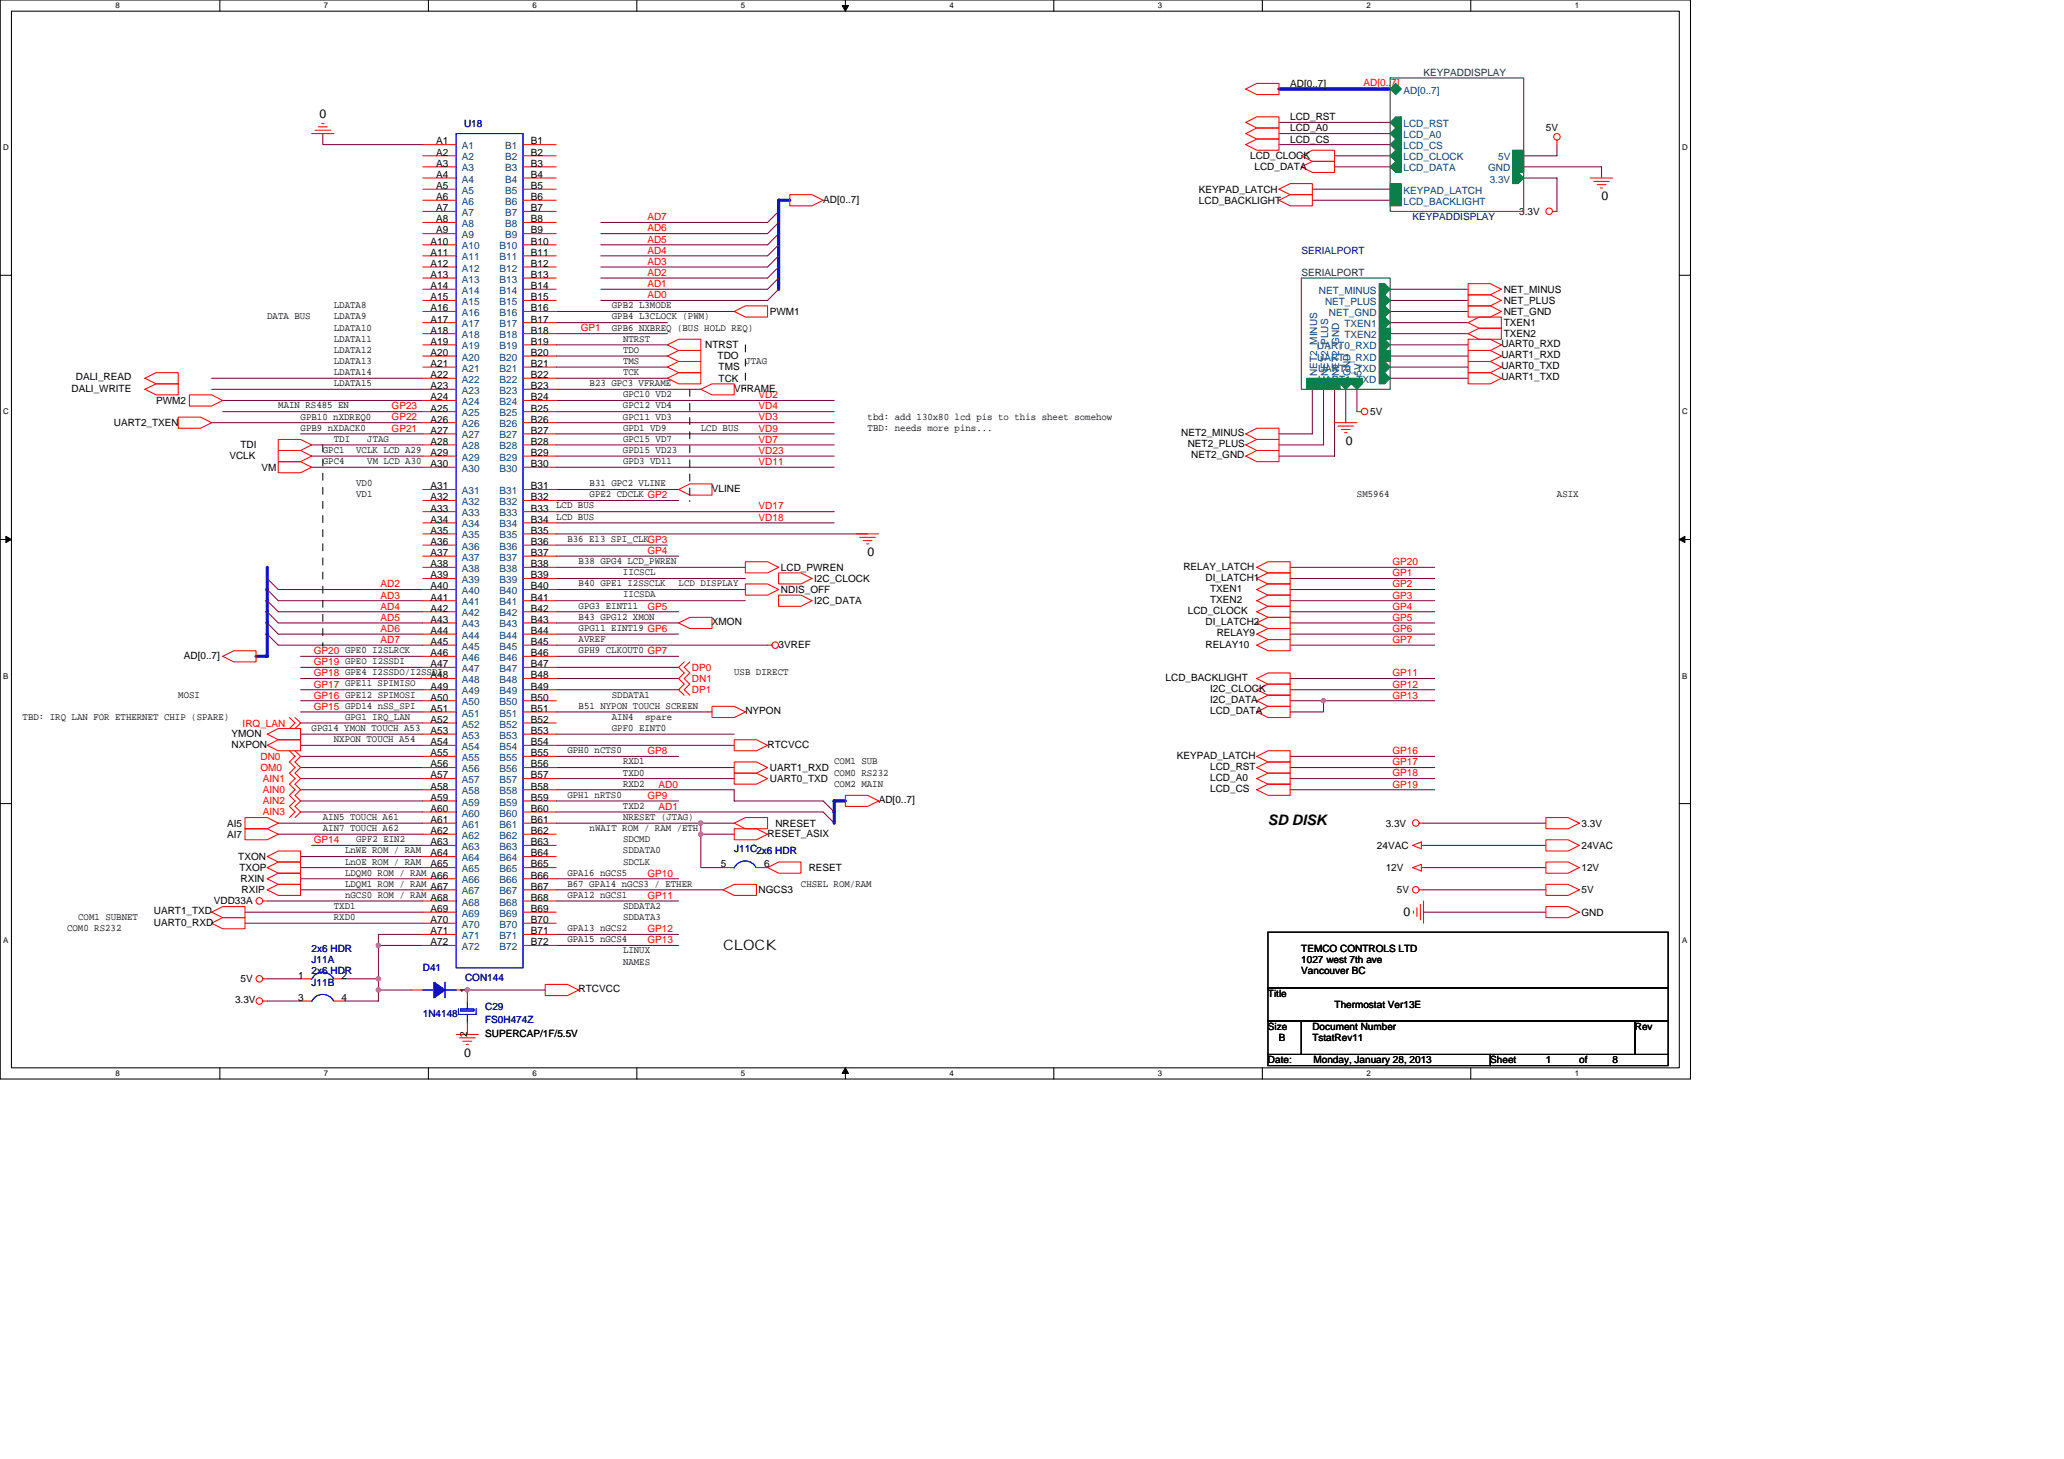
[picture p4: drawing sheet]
<svg xmlns="http://www.w3.org/2000/svg" width="297mm" height="210mm" viewBox="0 0 297 210" stroke-linecap="round" stroke-linejoin="round" font-family="sans-serif">
<path d="M0 0h243.3v155.2h-243.3zM1.6 1.6h240.1v152h-240.1z" fill="none" stroke="#000" stroke-width=".15"/>
<g fill="#fff">
<path d="M16.6 .2h.6v1.2h-.6z"/>
<path d="M16.6 153.8h.6v1.3h-.6z"/>
</g>
<path d="M31.6 0v1.6M31.6 153.6v1.6" fill="none" stroke="#000" stroke-width=".15"/>
<g fill="#fff">
<path d="M46.6 .2h.6v1.2h-.6z"/>
<path d="M46.6 153.8h.6v1.3h-.6z"/>
</g>
<path d="M61.7 0v1.6M61.7 153.6v1.6" fill="none" stroke="#000" stroke-width=".15"/>
<g fill="#fff">
<path d="M76.6 .2h.7v1.2h-.7z"/>
<path d="M76.6 153.8h.7v1.3h-.7z"/>
</g>
<path d="M91.6 0v1.6M91.6 153.6v1.6" fill="none" stroke="#000" stroke-width=".15"/>
<g fill="#fff">
<path d="M106.6 .2h.6v1.2h-.6z"/>
<path d="M106.6 153.8h.6v1.3h-.6z"/>
</g>
<path d="M121.7 0v1.6M121.7 153.6v1.6" fill="none" stroke="#000" stroke-width=".15"/>
<path d="M121.2 .8h.9l-.4 .8zM121.7 153.6l.4 .8h-.9z" fill="#000" stroke="#000" stroke-width=".14"/>
<g fill="#fff">
<path d="M136.6 .2h.7v1.2h-.7z"/>
<path d="M136.6 153.8h.7v1.3h-.7z"/>
</g>
<path d="M151.7 0v1.6M151.7 153.6v1.6" fill="none" stroke="#000" stroke-width=".15"/>
<g fill="#fff">
<path d="M166.6 .2h.7v1.2h-.7z"/>
<path d="M166.6 153.8h.7v1.3h-.7z"/>
</g>
<path d="M181.7 0v1.6M181.7 153.6v1.6" fill="none" stroke="#000" stroke-width=".15"/>
<g fill="#fff">
<path d="M196.7 .2h.6v1.2h-.6z"/>
<path d="M196.7 153.8h.6v1.3h-.6z"/>
</g>
<path d="M211.7 0v1.6M211.7 153.6v1.6" fill="none" stroke="#000" stroke-width=".15"/>
<g fill="#fff">
<path d="M226.6 .2h.7v1.2h-.7z"/>
<path d="M226.6 153.8h.7v1.3h-.7z"/>
<path d="M.4 20.6h.8v1.3h-.8z"/>
<path d="M242.1 20.6h.8v1.3h-.8z"/>
<path d="M.4 58.6h.8v1.3h-.8z"/>
<path d="M242.1 58.6h.8v1.3h-.8z"/>
</g>
<path d="M0 39.6h1.6M241.7 39.6h1.6" fill="none" stroke="#000" stroke-width=".15"/>
<g fill="#fff">
<path d="M.4 96.6h.8v1.3h-.8z"/>
<path d="M242.1 96.6h.7v1.3h-.7z"/>
</g>
<path d="M0 77.6h1.6M241.7 77.6h1.6" fill="none" stroke="#000" stroke-width=".15"/>
<path d="M.8 77.2l.8 .4-.8 .5zM241.7 77.6l.8-.4v.9z" fill="#000" stroke="#000" stroke-width=".14"/>
<g fill="#fff">
<path d="M.4 134.6h.8v1.3h-.8z"/>
<path d="M242.1 134.6h.7v1.3h-.7z"/>
</g>
<path d="M0 115.6h1.6M241.7 115.6h1.6M182.5 134.1h57.6v8h-57.6zM182.5 142.1h57.6v4.8h-57.6zM182.5 146.9h4.8v4.8h-4.8zM182.5 151.7h32v1.6h-32zM187.3 146.9h48v4.8h-48zM214.5 151.7h25.6v1.6h-25.6zM235.3 146.9h4.8v4.8h-4.8z" fill="none" stroke="#000" stroke-width=".15"/>
<g fill="none" stroke="#800040" stroke-width=".15">
<path d="M46.5 19.2v1.6h14.4M184.1 19.2h16M184.1 17.6h16M112.1 30.4l-1.6 1.6h-24M112.1 32l-1.6 1.6h-24M112.1 33.6l-1.6 1.6h-24M112.1 35.2l-1.6 1.6h-24M112.1 36.8l-1.6 1.6h-24M112.1 38.4l-1.6 1.6h-24M184.1 20.8h16M188.9 27.2h11.2M188.9 28.8h11.2"/>
<path d="M192.1 22.4h8M192.1 24h8M219.3 24h11.2v1.6M219.3 25.6h4.8v4.8M224.1 20.8v1.6h-4.8M30.5 54.4h30.4M30.5 56h30.4M32 57.6h28.9M32 59.2h28.9M80 46.4h16.1M80 52.8h16.1M80 44.8h25.7"/>
<path d="M80 49.6h16.1M80 48h16.1M80 51.2h16.1M80 57.6h40.1M80 59.2h40.1M80 54.4h16.1M80 56h20.9M112.1 41.6l-1.6 1.6h-24M112.1 40l-1.6 1.6h-24M188.9 56v6.4h-4.8M190.5 56v8h-6.4M192.1 56v9.6h-8"/>
<path d="M193.7 56v4.8M195.3 56v3.2M200.1 46.4h11.2M200.1 52.8h11.2M200.1 44.8h11.2M200.1 43.2h11.2M200.1 41.6h11.2M200.1 49.6h11.2M200.1 48h11.2M200.1 51.2h11.2M200.1 54.4h11.2M30.5 60.8h30.4"/>
<path d="M43.3 62.4h17.6M44.8 64h16.1M44.8 65.6h16.1M44.8 67.2h16.1M80 62.4h40.1M80 64h40.1M80 65.6h40.1M80 70.4h17.7M80 72h17.7M80 60.8h40.1M80 76.8h44.9M80 73.6h40.1"/>
<path d="M80 75.2h40.1M80 67.2h40.1M80 78.4h16.1M38.5 83.2l1.5 1.6h20.9M38.5 86.4l1.5 1.6h20.9M38.5 88l1.5 1.6h20.9M38.5 89.6l1.5 1.6h20.9M38.5 91.2l1.5 1.6h20.9M38.5 84.8l1.5 1.6h20.9M43.3 94.4h17.6M43.3 96h17.6M43.3 97.6h17.6"/>
<path d="M43.3 99.2h17.6M80 94.4h17.7M80 96h17.7M80 97.6h17.7M80 99.2h17.7M80 81.6h27.3M80 80h17.7M80 83.2h27.3M80 84.8h27.3M80 88h17.7M80 89.6h17.7M80 91.2h17.7"/>
<path d="M80 92.8h30.5M80 86.4h27.3M185.7 97.6h20.8M185.7 99.2h20.8M185.7 81.6h20.8M185.7 83.2h20.8M185.7 84.8h20.8M185.7 88h20.8M185.7 89.6h20.8M185.7 91.2h20.8M185.7 92.8h20.8M185.7 86.4h20.8"/>
<path d="M40 118.4h20.9M43.3 115.2h17.6M43.3 100.8h17.6M43.3 102.4h17.6M43.3 104h17.6M43.3 105.6h17.6M43.3 107.2h17.6M43.3 108.8h17.6M43.3 110.4h17.6M43.3 112h17.6M43.3 113.6h17.6M43.3 116.8h17.6"/>
<path d="M80 115.2h17.7M80 113.6h25.7v1.6h12.8l1.6 1.6M80 102.4h22.5M80 105.6h25.7M80 107.2h25.7M80 108.8h17.7M80 110.4h25.7M80 112h25.7M80 116.8h38.5l1.6 1.6M80 118.4h25.7M100.9 118.4v1.6M185.7 100.8h4.8v1.6h-4.8"/>
<path d="M185.7 108.8h20.8M185.7 110.4h20.8M185.7 112h20.8M185.7 113.6h20.8M190.5 100.8h16M204.9 118.4h17.6M35.3 131.2h25.6M35.3 132.8h25.6M38.5 129.6h22.4M40 120h20.9M43.3 128h17.6M43.3 124.8h17.6"/>
<path d="M43.3 126.4h17.6M43.3 123.2h17.6M44.8 121.6h16.1M54.5 136h6.4M60.9 134.4h-6.4v9.6h-4.8M80 128h24.1M80 126.4h17.7M80 129.6h17.7M80 134.4h17.7M80 136h17.7M100.9 120v4.8h3.2M100.9 120h4.8"/>
<path d="M204.9 121.6h17.6M204.9 128h17.6M204.9 124.8h17.6M204.9 131.2h17.6M38.5 140.8h4.8M38.5 144h4.8M49.7 140.8h4.8M54.5 142.4h4.8M67.3 142.4h11.2"/>
</g>
<path d="M184.1 12.8h16M113.7 28.8h-1.6v12.8M38.5 81.6v12.8h-1.7M121.7 115.2h-1.6v3.2" fill="none" stroke="#00f" stroke-width=".47"/>
<g fill="#f0f" stroke="#f0f" stroke-width=".15">
<circle cx="54.4" cy="142.4" r=".31"/>
<circle cx="54.4" cy="140.8" r=".31"/>
<circle cx="100.8" cy="120" r=".32"/>
<circle cx="100.8" cy="118.4" r=".31"/>
<circle cx="190.5" cy="100.8" r=".31"/>
<circle cx="54.4" cy="136" r=".32"/>
<circle cx="67.2" cy="142.4" r=".31"/>
</g>
<g fill="none" stroke="#f00" stroke-width=".15">
<path d="M44.8 19.2h3.2M45.3 18.7h2.3M45.8 18.2h1.3M46.3 17.8h.3M179.3 12.8l1.6-.8h3.2v1.6h-3.2zM179.3 17.6l1.6-.8h3.2v1.6h-3.2zM179.3 19.2l1.6-.8h3.2v1.6h-3.2zM60.9 25.6h4.8M60.9 30.4h4.8M60.9 20.8h4.8M60.9 22.4h4.8M60.9 24h4.8"/>
<path d="M60.9 27.2h4.8M60.9 28.8h4.8M60.9 32h4.8M60.9 33.6h4.8M60.9 35.2h4.8M60.9 36.8h4.8M60.9 38.4h4.8M75.3 25.6h4.7M75.3 30.4h4.7M75.3 20.8h4.7M75.3 22.4h4.7M75.3 24h4.7"/>
<path d="M75.3 27.2h4.7M75.3 28.8h4.7M75.3 32h4.7M75.3 33.6h4.7M75.3 35.2h4.7M75.3 36.8h4.7M75.3 38.4h4.7M113.7 28h3.2l1.6 .8-1.6 .8h-3.2zM179.3 20.8l1.6-.8h3.2v1.6h-3.2zM184.1 27.2l1.6-.8h3.2v1.6h-3.2zM184.1 28.8l1.6-.8h3.2v1.6h-3.2zM187.3 22.4l1.6-.8h3.2v1.6h-3.2z"/>
<path d="M187.3 24l1.6-.8h3.2v1.6h-3.2zM223.4 30.4h.7M224.1 20.2v.6M228.9 25.6h3.2M229.4 26.1h2.2M229.8 26.6h1.3M230.3 27.1h.3M20.8 54.4l1.7-.8h3.2v1.6h-3.2zM20.8 56l1.7-.8h3.2v1.6h-3.2zM27.3 56.8h3.2l1.5 .8-1.5 .8h-3.2zM60.9 59.2h4.8M60.9 40h4.8"/>
<path d="M60.9 41.6h4.8M60.9 43.2h4.8M60.9 44.8h4.8M60.9 46.4h4.8M60.9 48h4.8M60.9 49.6h4.8M60.9 51.2h4.8M60.9 52.8h4.8M60.9 54.4h4.8M60.9 56h4.8M60.9 57.6h4.8M75.3 59.2h4.7"/>
<path d="M75.3 40h4.7M75.3 41.6h4.7M75.3 43.2h4.7M75.3 44.8h4.7M75.3 46.4h4.7M75.3 48h4.7M75.3 49.6h4.7M75.3 51.2h4.7M75.3 52.8h4.7M75.3 54.4h4.7M75.3 56h4.7M75.3 57.6h4.7"/>
<path d="M96.1 54.4l1.6-.8h3.2v1.6h-3.2zM96.1 52.8l1.6-.8h3.2v1.6h-3.2zM96.1 51.2l1.6-.8h3.2v1.6h-3.2zM96.1 49.6l1.6-.8h3.2v1.6h-3.2zM100.9 56l1.6-.8h3.2v1.6h-3.2zM105.7 44.8l1.6-.8h3.2v1.6h-3.2zM195.3 59.2h.6M211.3 46.4l1.6-.8h3.2v1.6h-3.2zM211.3 40.8h3.2l1.6 .8-1.6 .8h-3.2zM211.3 44h3.2l1.6 .8-1.6 .8h-3.2zM211.3 42.4h3.2l1.6 .8-1.6 .8h-3.2zM211.3 48l1.6-.8h3.2v1.6h-3.2z"/>
<path d="M211.3 53.6h3.2l1.6 .8-1.6 .8h-3.2zM211.3 50.4h3.2l1.6 .8-1.6 .8h-3.2zM211.3 52h3.2l1.6 .8-1.6 .8h-3.2zM211.3 48.8h3.2l1.6 .8-1.6 .8h-3.2zM25.7 60h3.1l1.7 .8-1.7 .8h-3.1zM40 64.8h3.3l1.5 .8-1.5 .8h-3.3zM40 63.2h3.3l1.5 .8-1.5 .8h-3.3zM40 66.4h3.3l1.5 .8-1.5 .8h-3.3zM60.9 60.8h4.8M60.9 76.8h4.8M60.9 62.4h4.8M60.9 64h4.8"/>
<path d="M60.9 65.6h4.8M60.9 67.2h4.8M60.9 70.4h4.8M60.9 72h4.8M60.9 73.6h4.8M60.9 75.2h4.8M60.9 78.4h4.8M75.3 60.8h4.7M75.3 76.8h4.7M75.3 62.4h4.7M75.3 64h4.7M75.3 65.6h4.7"/>
<path d="M75.3 67.2h4.7M75.3 70.4h4.7M75.3 72h4.7M75.3 73.6h4.7M75.3 75.2h4.7M75.3 78.4h4.7M97.7 70.4l1.6-.8h3.2v1.6h-3.2zM123.3 76.8h3.2M123.7 77.3h2.3M124.2 77.8h1.3M124.7 78.3h.3M179.3 62.4l1.6-.8h3.2v1.6h-3.2z"/>
<path d="M179.3 65.6l1.6-.8h3.2v1.6h-3.2zM179.3 64l1.6-.8h3.2v1.6h-3.2zM192.1 60.8h3.2M192.5 61.3h2.3M193 61.8h1.3M193.5 62.3h.3M32 94.4l1.7-.8h3.1v1.6h-3.1zM60.9 92.8h4.8M60.9 80h4.8M60.9 81.6h4.8M60.9 83.2h4.8M60.9 84.8h4.8"/>
<path d="M60.9 86.4h4.8M60.9 88h4.8M60.9 89.6h4.8M60.9 91.2h4.8M60.9 94.4h4.8M60.9 96h4.8M60.9 97.6h4.8M60.9 99.2h4.8M75.3 92.8h4.7M75.3 80h4.7M75.3 81.6h4.7M75.3 83.2h4.7"/>
<path d="M75.3 84.8h4.7M75.3 86.4h4.7M75.3 88h4.7M75.3 89.6h4.7M75.3 91.2h4.7M75.3 94.4h4.7M75.3 96h4.7M75.3 97.6h4.7M75.3 99.2h4.7M97.7 89.6l1.6-.8h3.2v1.6h-3.2zM98.5 95.2l-.8 .8 .8 .8-.8 .8 .8 .8-.8 .8 .8 .8M99.3 95.2l-.8 .8 .8 .8-.8 .8 .8 .8-.8 .8 .8 .8"/>
<path d="M107.3 80.8h3.2l1.6 .8-1.6 .8h-3.2zM107.3 84h3.2l1.6 .8-1.6 .8h-3.2zM110.5 92.8h.6M112.1 82.4h3.2l1.6 .8-1.6 .8h-3.2zM112.1 85.6h3.2l1.6 .8-1.6 .8h-3.2zM180.9 81.6l1.6-.8h3.2v1.6h-3.2zM180.9 89.6l1.6-.8h3.2v1.6h-3.2zM180.9 83.2l1.6-.8h3.2v1.6h-3.2zM180.9 84.8l1.6-.8h3.2v1.6h-3.2zM180.9 92.8l1.6-.8h3.2v1.6h-3.2zM180.9 86.4l1.6-.8h3.2v1.6h-3.2zM180.9 91.2l1.6-.8h3.2v1.6h-3.2z"/>
<path d="M180.9 88l1.6-.8h3.2v1.6h-3.2zM180.9 97.6l1.6-.8h3.2v1.6h-3.2zM180.9 99.2l1.6-.8h3.2v1.6h-3.2zM35.3 119.2h3.2l1.5 .8-1.5 .8h-3.2zM35.3 117.6h3.2l1.5 .8-1.5 .8h-3.2zM38.5 107.2l1.5-.8h3.3v1.6h-3.3zM38.5 105.6l1.5-.8h3.3v1.6h-3.3zM41.7 108l.8 .8-.8 .8 .8 .8-.8 .8 .8 .8-.8 .8 .8 .8-.8 .8 .8 .8-.8 .8 .8 .8-.8 .8M41.7 103.2l.8 .8-.8 .8M42.5 108l.8 .8-.8 .8 .8 .8-.8 .8 .8 .8-.8 .8 .8 .8-.8 .8 .8 .8-.8 .8 .8 .8-.8 .8M42.5 103.2l.8 .8-.8 .8M60.9 118.4h4.8"/>
<path d="M60.9 100.8h4.8M60.9 102.4h4.8M60.9 104h4.8M60.9 105.6h4.8M60.9 107.2h4.8M60.9 108.8h4.8M60.9 110.4h4.8M60.9 112h4.8M60.9 113.6h4.8M60.9 115.2h4.8M60.9 116.8h4.8M75.3 118.4h4.7"/>
<path d="M75.3 100.8h4.7M75.3 102.4h4.7M75.3 104h4.7M75.3 105.6h4.7M75.3 107.2h4.7M75.3 108.8h4.7M75.3 110.4h4.7M75.3 112h4.7M75.3 113.6h4.7M75.3 115.2h4.7M75.3 116.8h4.7M102.5 101.6h3.2l1.6 .8-1.6 .8h-3.2z"/>
<path d="M105.7 111.2h3.2l1.6 .8-1.6 .8h-3.2zM105.7 118.4l1.6-.8h3.2v1.6h-3.2zM105.7 106.4h3.2l1.6 .8-1.6 .8h-3.2zM105.7 119.2h3.2l1.6 .8-1.6 .8h-3.2zM105.7 109.6h3.2l1.6 .8-1.6 .8h-3.2zM121.7 114.4h3.2l1.6 .8-1.6 .8h-3.2zM180.9 100.8l1.6-.8h3.2v1.6h-3.2zM180.9 108.8l1.6-.8h3.2v1.6h-3.2zM180.9 110.4l1.6-.8h3.2v1.6h-3.2zM180.9 113.6l1.6-.8h3.2v1.6h-3.2zM180.9 112l1.6-.8h3.2v1.6h-3.2zM180.9 102.4l1.6-.8h3.2v1.6h-3.2z"/>
<path d="M204.2 118.4h.7M222.5 117.6h3.2l1.6 .8-1.6 .8h-3.2zM30.5 132.8l1.5-.8h3.3v1.6h-3.3zM30.5 131.2l1.5-.8h3.3v1.6h-3.3zM37.8 129.6h.7M38.5 128l1.5-.8h3.3v1.6h-3.3zM38.5 124.8l1.5-.8h3.3v1.6h-3.3zM38.5 126.4l1.5-.8h3.3v1.6h-3.3zM38.5 123.2l1.5-.8h3.3v1.6h-3.3zM60.9 121.6h4.8M60.9 128h4.8M60.9 124.8h4.8"/>
<path d="M60.9 129.6h4.8M60.9 120h4.8M60.9 123.2h4.8M60.9 126.4h4.8M60.9 131.2h4.8M60.9 132.8h4.8M60.9 134.4h4.8M60.9 136h4.8M75.3 121.6h4.7M75.3 128h4.7M75.3 124.8h4.7M75.3 129.6h4.7"/>
<path d="M75.3 120h4.7M75.3 123.2h4.7M75.3 126.4h4.7M75.3 131.2h4.7M75.3 132.8h4.7M75.3 134.4h4.7M75.3 136h4.7M104.1 128l1.6-.8h3.2v1.6h-3.2zM104.1 124.8h1.6M108.9 124.8h1.6M110.5 124.8l1.6-.8h3.2v1.6h-3.2zM203.3 121.6l1.3-.5v1z"/>
<path d="M203.3 124.8l1.3-.4v.9zM203.4 131.1v.3M203.9 130.6v1.3M204.2 128h.7M204.4 130.1v2.3M204.6 121.6h.3M204.6 124.8h.3M204.9 129.6v3.2M222.5 130.4h3.2l1.6 .8-1.6 .8h-3.2zM222.5 120.8h3.2l1.6 .8-1.6 .8h-3.2zM222.5 127.2h3.2l1.6 .8-1.6 .8h-3.2zM222.5 124h3.2l1.6 .8-1.6 .8h-3.2z"/>
<path d="M37.8 144h.7M37.8 140.8h.7M43.3 144h1.5M43.3 140.8h1.5M48 144h1.7M48 140.8h1.7M59.3 142.4h1.6M65.7 148.8h3.2M65.7 142.4h1.6v1.6M66.1 149.3h2.3M66.6 149.8h1.3M67.1 150.3h.3"/>
<path d="M67.3 147.2v1.6M78.5 141.6h3.2l1.6 .8-1.6 .8h-3.2z"/>
<circle cx="224.1" cy="19.7" r=".47"/>
<circle cx="222.9" cy="30.4" r=".47"/>
<circle cx="196.4" cy="59.2" r=".47"/>
<circle cx="111.6" cy="92.8" r=".47"/>
<circle cx="203.7" cy="118.4" r=".47"/>
<circle cx="37.3" cy="129.6" r=".48"/>
<circle cx="203.7" cy="128" r=".47"/>
<circle cx="37.3" cy="140.8" r=".47"/>
<circle cx="37.3" cy="144" r=".47"/>
</g>
<path d="M99.3 56v16M107.3 49.6v6.4M107.3 56h.1M46.5 64v28.8M99.3 72h.1M46.5 92.8h.1" fill="none" stroke="#000" stroke-width=".14" stroke-dasharray="1 1 1 1 1 1 1 1"/>
<path d="M65.7 19.2h9.6v120h-9.6zM108.8 124.8a1.77 1.77 0 0 0-1.6-.9 1.77 1.77 0 0 0-1.6 1M48 140.8a1.75 1.75 0 0 0-1.6-.9 1.75 1.75 0 0 0-1.6 1M48 144a1.75 1.75 0 0 0-1.6-.9 1.75 1.75 0 0 0-1.6 1M60.9 142.4h1.6M64 141.3v2.3M64 142.4h1.7M66 145.1v.8h2.5v-.8M66.3 145.1h1.9v.4h-1.9zM67.3 144v1.1M67.3 145.9v1.3" fill="none" stroke="#00f" stroke-width=".15"/>
<g fill="#00f" stroke="#00f" stroke-width=".15">
<path d="M62.5 141.3l1.5 1.1-1.5 1.2z" fill-rule="evenodd"/>
<path d="M62.5 141.3l1.5 1.1-1.5 1.2z" fill-rule="evenodd"/>
</g>
<g fill="#008040" stroke="#008040" stroke-width=".15">
<path d="M200.1 20.8l.8-.8h.8v1.6h-.8z" fill-rule="evenodd"/>
<path d="M217.7 21.6h1.6v1.6h-1.6z" fill-rule="evenodd"/>
<path d="M217.7 23.2h1.6v1.6h-1.6z" fill-rule="evenodd"/>
<path d="M200.1 19.2l.8-.8h.8v1.6h-.8z" fill-rule="evenodd"/>
<path d="M200.1 17.6l.8-.8h.8v1.6h-.8z" fill-rule="evenodd"/>
<path d="M200.1 26.4h1.6v1.6h-1.6z" fill-rule="evenodd"/>
<path d="M200.1 12.8l.8-.8 .8 .8-.8 .8z" fill-rule="evenodd"/>
<path d="M200.1 22.4l.8-.8h.8v1.6h-.8z" fill-rule="evenodd"/>
<path d="M200.1 24l.8-.8h.8v1.6h-.8z" fill-rule="evenodd"/>
<path d="M200.1 28h1.6v1.6h-1.6z" fill-rule="evenodd"/>
<path d="M217.7 24.8h.8l.8 .8-.8 .8h-.8z" fill-rule="evenodd"/>
<path d="M192.9 54.4h1.6v.8l-.8 .8-.8-.8z" fill-rule="evenodd"/>
<path d="M194.5 54.4h1.6v.8l-.8 .8-.8-.8z" fill-rule="evenodd"/>
<path d="M198.5 45.6h.8l.8 .8-.8 .8h-.8z" fill-rule="evenodd"/>
<path d="M198.5 48.8h.8l.8 .8-.8 .8h-.8z" fill-rule="evenodd"/>
<path d="M198.5 52h.8l.8 .8-.8 .8h-.8z" fill-rule="evenodd"/>
<path d="M198.5 40.8h.8l.8 .8-.8 .8h-.8z" fill-rule="evenodd"/>
<path d="M198.5 42.4h.8l.8 .8-.8 .8h-.8z" fill-rule="evenodd"/>
<path d="M198.5 44h.8l.8 .8-.8 .8h-.8z" fill-rule="evenodd"/>
<path d="M191.3 54.4h1.6v1.6h-1.6z" fill-rule="evenodd"/>
<path d="M189.7 54.4h1.6v1.6h-1.6z" fill-rule="evenodd"/>
<path d="M188.1 54.4h1.6v1.6h-1.6z" fill-rule="evenodd"/>
<path d="M198.5 50.4h1.6v1.6h-1.6z" fill-rule="evenodd"/>
<path d="M198.5 47.2h1.6v1.6h-1.6z" fill-rule="evenodd"/>
<path d="M198.5 53.6h.8l.8 .8-.8 .8h-.8z" fill-rule="evenodd"/>
</g>
<path d="M200.1 11.2h19.2v19.2h-19.2zM187.3 40h12.8v16h-12.8z" fill="none" stroke="#008000" stroke-width=".15"/>
<g font-size="2.1">
<text x="182.5" y="118.7">SD DISK</text>
<text x="104.1" y="136.7">CLOCK</text>
</g>
<g font-size="1.8">
<text x="46" y="16.9">0</text>
<text x="230.5" y="28.8">0</text>
<text x="193.7" y="64">0</text>
<text x="124.9" y="80">0</text>
<text x="202" y="131.8">0</text>
<text x="66.8" y="152">0</text>
</g>
<g font-size="1.4" fill="#004040">
<text x="204.9" y="10.9">KEYPADDISPLAY</text>
<text x="187.3" y="39.7">SERIALPORT</text>
</g>
<g font-size="1.4">
<text x="185.7" y="12.5">AD[0..7]</text>
<text x="185.7" y="17.3">LCD_RST</text>
<text x="62.8" y="20.8">A1</text>
<text x="62.8" y="22.4">A2</text>
<text x="62.8" y="24">A3</text>
<text x="76.4" y="20.8">B1</text>
<text x="76.4" y="22.4">B2</text>
<text x="76.4" y="24">B3</text>
<text x="179.9" y="22.9">LCD_CLOCK</text>
<text x="185.7" y="18.9">LCD_A0</text>
<text x="185.7" y="20.5">LCD_CS</text>
<text x="222.5" y="18.9">5V</text>
<text x="62.8" y="25.6">A4</text>
<text x="62.8" y="27.2">A5</text>
<text x="62.8" y="28.8">A6</text>
<text x="76.4" y="25.6">B4</text>
<text x="76.4" y="27.2">B5</text>
<text x="76.4" y="28.8">B6</text>
<text x="118.5" y="29.1">AD[0..7]</text>
<text x="172.5" y="27.7">KEYPAD_LATCH</text>
<text x="172.5" y="29.3">LCD_BACKLIGHT</text>
<text x="180.5" y="24.5">LCD_DATA</text>
<text x="62" y="35.2">A10</text>
<text x="62.8" y="30.4">A7</text>
<text x="62.8" y="32">A8</text>
<text x="62.8" y="33.6">A9</text>
<text x="76.4" y="35.2">B10</text>
<text x="76.4" y="30.4">B7</text>
<text x="76.4" y="32">B8</text>
<text x="76.4" y="33.6">B9</text>
<text x="218.6" y="30.9">3.3V</text>
<text x="62" y="36.8">A11</text>
<text x="62" y="38.4">A12</text>
<text x="62" y="40">A13</text>
<text x="62" y="41.6">A14</text>
<text x="76.4" y="36.8">B11</text>
<text x="76.4" y="38.4">B12</text>
<text x="76.4" y="40">B13</text>
<text x="76.4" y="41.6">B14</text>
<text x="38.5" y="46">DATA BUS</text>
<text x="48" y="44.4">LDATA8</text>
<text x="48" y="46">LDATA9</text>
<text x="48" y="47.6">LDATA10</text>
<text x="62" y="43.2">A15</text>
<text x="62" y="44.8">A16</text>
<text x="62" y="46.4">A17</text>
<text x="62" y="48">A18</text>
<text x="76.4" y="43.2">B15</text>
<text x="76.4" y="44.8">B16</text>
<text x="76.4" y="46.4">B17</text>
<text x="76.4" y="48">B18</text>
<text x="88" y="47.6">GPB6 NXBREQ (BUS HOLD REQ)</text>
<text x="88.1" y="44.4">GPB2 L3MODE</text>
<text x="88.1" y="46">GPB4 L3CLOCK (PWM)</text>
<text x="110.8" y="45.3">PWM1</text>
<text x="216.4" y="46.9">TXEN1</text>
<text x="216.4" y="42.1">NET_MINUS</text>
<text x="216.4" y="45.3">NET_GND</text>
<text x="216.4" y="43.7">NET_PLUS</text>
<text x="48" y="49.1">LDATA11</text>
<text x="48" y="50.8">LDATA12</text>
<text x="48" y="52.4">LDATA13</text>
<text x="48" y="54">LDATA14</text>
<text x="62" y="49.6">A19</text>
<text x="62" y="51.2">A20</text>
<text x="62" y="52.8">A21</text>
<text x="76.4" y="49.6">B19</text>
<text x="76.4" y="51.2">B20</text>
<text x="76.4" y="52.8">B21</text>
<text x="89.7" y="52.4">TMS</text>
<text x="89.7" y="50.8">TDO</text>
<text x="89.7" y="49.1">NTRST</text>
<text x="89.7" y="54">TCK</text>
<text x="101.5" y="50.1">NTRST</text>
<text x="103.3" y="51.7">TDO</text>
<text x="103.4" y="53.3">TMS</text>
<text x="107.3" y="52.4">JTAG</text>
<text x="216.1" y="51.5">UART1_RXD</text>
<text x="216.1" y="53.1">UART0_TXD</text>
<text x="216.1" y="50">UART0_RXD</text>
<text x="216.4" y="48.5">TXEN2</text>
<text x="10.3" y="56.3">DALI_WRITE</text>
<text x="10.9" y="54.7">DALI_READ</text>
<text x="22.5" y="58.1">PWM2</text>
<text x="40" y="58.8">MAIN RS485 EN</text>
<text x="48" y="55.6">LDATA15</text>
<text x="62" y="54.4">A22</text>
<text x="62" y="56">A23</text>
<text x="62" y="57.6">A24</text>
<text x="62" y="59.2">A25</text>
<text x="76.4" y="54.4">B22</text>
<text x="76.4" y="56">B23</text>
<text x="76.4" y="57.6">B24</text>
<text x="76.4" y="59.2">B25</text>
<text x="84.9" y="55.6">B23 GPC3 VFRAME</text>
<text x="89.7" y="58.8">GPC12 VD4</text>
<text x="89.7" y="57.1">GPC10 VD2</text>
<text x="103.4" y="54.9">TCK</text>
<text x="105.7" y="56.3">VFRAME</text>
<text x="197.2" y="59.7">5V</text>
<text x="216.1" y="54.7">UART1_TXD</text>
<text x="16.4" y="61.3">UART2_TXEN</text>
<text x="34.6" y="64.5">TDI</text>
<text x="43.3" y="60.4">GPB10 nXDREQ0</text>
<text x="43.3" y="62">GPB9 nXDACK0</text>
<text x="46.5" y="65.2">GPC1</text>
<text x="48" y="63.6">TDI</text>
<text x="51.3" y="65.2">VCLK LCD A29</text>
<text x="52.9" y="63.6">JTAG</text>
<text x="62" y="60.8">A26</text>
<text x="62" y="62.4">A27</text>
<text x="62" y="64">A28</text>
<text x="62" y="65.6">A29</text>
<text x="76.4" y="60.8">B26</text>
<text x="76.4" y="62.4">B27</text>
<text x="76.4" y="64">B28</text>
<text x="76.4" y="65.6">B29</text>
<text x="89.7" y="60.4">GPC11 VD3</text>
<text x="89.7" y="65.2">GPD15 VD23</text>
<text x="89.7" y="63.6">GPC15 VD7</text>
<text x="89.7" y="62">GPD1 VD9</text>
<text x="100.9" y="62">LCD BUS</text>
<text x="124.9" y="60.4">tbd: add 130x80 lcd pis to this sheet somehow</text>
<text x="124.9" y="62">TBD: needs more pins...</text>
<text x="170" y="62.7">NET2_MINUS</text>
<text x="170.9" y="64.3">NET2_PLUS</text>
<text x="171.4" y="66">NET2_GND</text>
<text x="33" y="66.1">VCLK</text>
<text x="37.7" y="67.7">VM</text>
<text x="46.5" y="66.8">GPC4</text>
<text x="51.3" y="70">VD0</text>
<text x="51.3" y="71.6">VD1</text>
<text x="52.8" y="66.8">VM LCD A30</text>
<text x="62" y="67.2">A30</text>
<text x="62" y="70.4">A31</text>
<text x="62" y="72">A32</text>
<text x="76.4" y="67.2">B30</text>
<text x="76.4" y="70.4">B31</text>
<text x="76.4" y="72">B32</text>
<text x="84.9" y="70">B31 GPC2 VLINE</text>
<text x="84.9" y="71.6">GPE2 CDCLK GP2</text>
<text x="89.7" y="66.8">GPD3 VD11</text>
<text x="102.5" y="70.7">VLINE</text>
<text x="195.3" y="71.6">SM5964</text>
<text x="224.1" y="71.6">ASIX</text>
<text x="62" y="73.6">A33</text>
<text x="62" y="75.2">A34</text>
<text x="62" y="76.8">A35</text>
<text x="76.4" y="73.6">B33</text>
<text x="76.4" y="75.2">B34</text>
<text x="76.4" y="76.8">B35</text>
<text x="80" y="73.2">LCD BUS</text>
<text x="80" y="74.8">LCD BUS</text>
<text x="81.7" y="78">B36 E13 SPI_CLKGP3</text>
<text x="62" y="78.4">A36</text>
<text x="62" y="80">A37</text>
<text x="62" y="81.6">A38</text>
<text x="62" y="83.2">A39</text>
<text x="76.4" y="78.4">B36</text>
<text x="76.4" y="80">B37</text>
<text x="76.4" y="81.6">B38</text>
<text x="76.4" y="83.2">B39</text>
<text x="83.3" y="81.2">B38 GPG4 LCD_PWREN</text>
<text x="89.7" y="82.8">IICSCL</text>
<text x="112.4" y="82.1">LCD_PWREN</text>
<text x="117.2" y="83.7">I2C_CLOCK</text>
<text x="170.3" y="82">RELAY_LATCH</text>
<text x="173.5" y="83.5">DI_LATCH1</text>
<text x="62" y="84.8">A40</text>
<text x="62" y="86.4">A41</text>
<text x="62" y="88">A42</text>
<text x="62" y="89.6">A43</text>
<text x="76.4" y="84.8">B40</text>
<text x="76.4" y="86.4">B41</text>
<text x="76.4" y="88">B42</text>
<text x="76.4" y="89.6">B43</text>
<text x="83.3" y="84.4">B40 GPE1 I2SSCLK</text>
<text x="83.3" y="87.6">GPG3 EINT11</text>
<text x="83.3" y="89.2">B43 GPG12 XMON</text>
<text x="89.7" y="86">IICSDA</text>
<text x="97.7" y="84.4">LCD DISPLAY</text>
<text x="102.5" y="90">XMON</text>
<text x="112.4" y="85.3">NDIS_OFF</text>
<text x="117.2" y="86.9">I2C_DATA</text>
<text x="170.9" y="88.3">LCD_CLOCK</text>
<text x="173.5" y="90">DI_LATCH2</text>
<text x="174.2" y="85.2">TXEN1</text>
<text x="174.2" y="86.7">TXEN2</text>
<text x="26.5" y="94.7">AD[0..7]</text>
<text x="62" y="91.2">A44</text>
<text x="62" y="92.8">A45</text>
<text x="62" y="94.4">A46</text>
<text x="62" y="96">A47</text>
<text x="76.4" y="91.2">B44</text>
<text x="76.4" y="92.8">B45</text>
<text x="76.4" y="94.4">B46</text>
<text x="76.4" y="96">B47</text>
<text x="83.3" y="92.4">AVREF</text>
<text x="83.3" y="94">GPH9 CLKOUT0 GP7</text>
<text x="83.3" y="90.8">GPG11 EINT19 GP6</text>
<text x="112.1" y="93.2">3VREF</text>
<text x="173.5" y="93.2">RELAY10</text>
<text x="175.1" y="91.5">RELAY9</text>
<text x="25.6" y="100.4">MOSI</text>
<text x="62" y="97.6">A48</text>
<text x="62" y="99.2">A49</text>
<text x="62" y="100.8">A50</text>
<text x="76.4" y="97.6">B48</text>
<text x="76.4" y="99.2">B49</text>
<text x="76.4" y="100.8">B50</text>
<text x="83.3" y="102">B51 NYPON TOUCH SCREEN</text>
<text x="88.1" y="100.4">SDDATA1</text>
<text x="105.7" y="97.2">USB DIRECT</text>
<text x="167.7" y="98">LCD_BACKLIGHT</text>
<text x="174.2" y="101.2">I2C_DATA</text>
<text x="174.2" y="99.5">I2C_CLOCK</text>
<text x="3.3" y="103.6">TBD: IRQ LAN FOR ETHERNET CHIP (SPARE)</text>
<text x="33.3" y="107.5">NXPON</text>
<text x="33.3" y="106">YMON</text>
<text x="44.8" y="105.2">GPG14 YMON TOUCH A53</text>
<text x="48" y="106.8">NXPON TOUCH A54</text>
<text x="49.7" y="103.6">GPG1 IRQ_LAN</text>
<text x="62" y="102.4">A51</text>
<text x="62" y="104">A52</text>
<text x="62" y="105.6">A53</text>
<text x="62" y="107.2">A54</text>
<text x="76.4" y="102.4">B51</text>
<text x="76.4" y="104">B52</text>
<text x="76.4" y="105.6">B53</text>
<text x="76.4" y="107.2">B54</text>
<text x="88" y="103.6">AIN4</text>
<text x="88.1" y="105.2">GPF0 EINT0</text>
<text x="92.9" y="103.6">spare</text>
<text x="107.3" y="102.7">NYPON</text>
<text x="110.5" y="107.5">RTCVCC</text>
<text x="174.2" y="102.7">LCD_DATA</text>
<text x="62" y="108.8">A55</text>
<text x="62" y="110.4">A56</text>
<text x="62" y="112">A57</text>
<text x="62" y="113.6">A58</text>
<text x="76.4" y="108.8">B55</text>
<text x="76.4" y="110.4">B56</text>
<text x="76.4" y="112">B57</text>
<text x="76.4" y="113.6">B58</text>
<text x="81.7" y="108.4">GPH0 nCTS0</text>
<text x="89.7" y="111.6">TXD0</text>
<text x="89.7" y="113.2">RXD2</text>
<text x="89.7" y="110">RXD1</text>
<text x="110.8" y="112.5">UART0_TXD</text>
<text x="110.8" y="110.9">UART1_RXD</text>
<text x="120.1" y="111.6">COM0 RS232</text>
<text x="120.1" y="110">COM1 SUB</text>
<text x="120.1" y="113.2">COM2 MAIN</text>
<text x="169.4" y="109.2">KEYPAD_LATCH</text>
<text x="174.2" y="110.7">LCD_RST</text>
<text x="174.2" y="114">LCD_CS</text>
<text x="174.2" y="112.4">LCD_A0</text>
<text x="32.7" y="118.9">AI5</text>
<text x="46.5" y="119.6">AIN7 TOUCH A62</text>
<text x="46.5" y="118">AIN5 TOUCH A61</text>
<text x="62" y="115.2">A59</text>
<text x="62" y="116.8">A60</text>
<text x="62" y="118.4">A61</text>
<text x="62" y="120">A62</text>
<text x="76.4" y="115.2">B59</text>
<text x="76.4" y="116.8">B60</text>
<text x="76.4" y="118.4">B61</text>
<text x="76.4" y="120">B62</text>
<text x="81.7" y="114.8">GPH1 nRTS0</text>
<text x="84.9" y="119.6">nWAIT ROM / RAM /ETH</text>
<text x="89.7" y="116.4">TXD2</text>
<text x="89.7" y="118">NRESET (JTAG)</text>
<text x="111.6" y="118.9">NRESET</text>
<text x="126.5" y="115.5">AD[0..7]</text>
<text x="199.4" y="118.9">3.3V</text>
<text x="227.6" y="118.9">3.3V</text>
<text x="32.7" y="120.5">AI7</text>
<text x="34.3" y="123.7">TXON</text>
<text x="34.5" y="125.3">TXOP</text>
<text x="49.7" y="122.8">LnWE ROM / RAM</text>
<text x="49.7" y="124.4">LnOE ROM / RAM</text>
<text x="49.7" y="126">LDQM0 ROM / RAM</text>
<text x="51.3" y="121.2">GPF2 EIN2</text>
<text x="62" y="121.6">A63</text>
<text x="62" y="123.2">A64</text>
<text x="62" y="124.8">A65</text>
<text x="76.4" y="121.6">B63</text>
<text x="76.4" y="123.2">B64</text>
<text x="76.4" y="124.8">B65</text>
<text x="81.7" y="126">GPA16 nGCS5</text>
<text x="89.7" y="122.8">SDDATA0</text>
<text x="89.7" y="121.2">SDCMD</text>
<text x="89.7" y="124.4">SDCLK</text>
<text x="103.7" y="124.8">5</text>
<text x="110" y="124.8">6</text>
<text x="110.5" y="120.4">RESET_ASIX</text>
<text x="116.4" y="125.3">RESET</text>
<text x="198.2" y="122.1">24VAC</text>
<text x="199.4" y="125.3">12V</text>
<text x="227.6" y="122.1">24VAC</text>
<text x="227.6" y="125.3">12V</text>
<text x="22.1" y="131.6">UART1_TXD</text>
<text x="30.8" y="130.1">VDD33A</text>
<text x="34.6" y="126.9">RXIN</text>
<text x="34.8" y="128.5">RXIP</text>
<text x="48" y="130.8">TXD1</text>
<text x="49.7" y="127.6">LDQM1 ROM / RAM</text>
<text x="49.7" y="129.2">nGCS0 ROM / RAM</text>
<text x="62" y="126.4">A66</text>
<text x="62" y="128">A67</text>
<text x="62" y="129.6">A68</text>
<text x="62" y="131.2">A69</text>
<text x="76.4" y="126.4">B66</text>
<text x="76.4" y="128">B67</text>
<text x="76.4" y="129.6">B68</text>
<text x="76.4" y="131.2">B69</text>
<text x="81.7" y="129.2">GPA12 nGCS1</text>
<text x="81.7" y="127.6">B67 GPA14 nGCS3 / ETHER</text>
<text x="89.7" y="130.8">SDDATA2</text>
<text x="109.2" y="128.5">NGCS3</text>
<text x="115.3" y="127.6">CHSEL ROM/RAM</text>
<text x="201" y="128.5">5V</text>
<text x="227.6" y="131.7">GND</text>
<text x="227.6" y="128.5">5V</text>
<text x="9.6" y="134">COM0 RS232</text>
<text x="11.3" y="132.4">COM1 SUBNET</text>
<text x="22.1" y="133.2">UART0_RXD</text>
<text x="48" y="132.4">RXD0</text>
<text x="62" y="132.8">A70</text>
<text x="62" y="134.4">A71</text>
<text x="62" y="136">A72</text>
<text x="76.4" y="132.8">B70</text>
<text x="76.4" y="134.4">B71</text>
<text x="76.4" y="136">B72</text>
<text x="81.7" y="134">GPA13 nGCS2</text>
<text x="81.7" y="135.6">GPA15 nGCS4</text>
<text x="89.7" y="132.4">SDDATA3</text>
<text x="89.7" y="137.2">LINUX</text>
<text x="187.3" y="137">TEMCO CONTROLS LTD</text>
<text x="34.6" y="141.3">5V</text>
<text x="42.9" y="140.8">1</text>
<text x="42.9" y="144">3</text>
<text x="49.2" y="140.8">2</text>
<text x="49.2" y="144">4</text>
<text x="67.2" y="142.9" transform="rotate(-90 67.2 142.9)">1</text>
<text x="83.3" y="142.7">RTCVCC</text>
<text x="89.7" y="138.8">NAMES</text>
<text x="182.5" y="143.4">Title</text>
<text x="187.3" y="138.6">1027 west 7th ave</text>
<text x="187.3" y="140.2">Vancouver BC</text>
<text x="33.8" y="144.4">3.3V</text>
<text x="67.2" y="149.2" transform="rotate(-90 67.2 149.2)">2</text>
<text x="69.8" y="149.2">SUPERCAP/1F/5.5V</text>
<text x="182.5" y="148.2">Size</text>
<text x="184.1" y="149.8">B</text>
<text x="188.9" y="148.2">Document Number</text>
<text x="188.9" y="149.8">TstatRev11</text>
<text x="192.1" y="145">Thermostat Ver13E</text>
<text x="235.3" y="148.2">Rev</text>
<text x="182.5" y="153">Date:</text>
<text x="189" y="153">Monday, January 28, 2013</text>
<text x="214.5" y="153">Sheet</text>
<text x="222.5" y="153">1</text>
<text x="227.3" y="153">of</text>
<text x="232.1" y="153">8</text>
</g>
<g font-size="1.4" fill="#f00">
<text x="196.2" y="12.3">AD[0..7]</text>
<text x="93.2" y="31.7">AD7</text>
<text x="93.2" y="33.3">AD6</text>
<text x="93.2" y="34.9">AD5</text>
<text x="93.2" y="36.5">AD4</text>
<text x="93.2" y="38.1">AD3</text>
<text x="93.2" y="39.7">AD2</text>
<text x="93.2" y="41.3">AD1</text>
<text x="83.6" y="47.7">GP1</text>
<text x="93.2" y="42.9">AD0</text>
<text x="56.4" y="58.9">GP23</text>
<text x="109.2" y="57.3">VD2</text>
<text x="109.2" y="58.9">VD4</text>
<text x="56.4" y="60.5">GP22</text>
<text x="56.4" y="62.1">GP21</text>
<text x="109.2" y="60.5">VD3</text>
<text x="109.2" y="62.1">VD9</text>
<text x="109.2" y="63.7">VD7</text>
<text x="109.2" y="65.3">VD23</text>
<text x="109.2" y="66.9">VD11</text>
<text x="109.2" y="73.3">VD17</text>
<text x="109.2" y="74.9">VD18</text>
<text x="93.2" y="79.7">GP4</text>
<text x="200.4" y="81.3">GP20</text>
<text x="200.4" y="82.9">GP1</text>
<text x="54.8" y="84.5">AD2</text>
<text x="54.8" y="86.1">AD3</text>
<text x="54.8" y="87.7">AD4</text>
<text x="54.8" y="89.3">AD5</text>
<text x="93.2" y="87.7">GP5</text>
<text x="200.4" y="87.7">GP4</text>
<text x="200.4" y="89.3">GP5</text>
<text x="200.4" y="84.5">GP2</text>
<text x="200.4" y="86.1">GP3</text>
<text x="45.2" y="94.1">GP20 GPE0 I2SLRCK</text>
<text x="45.2" y="95.7">GP19 GPEO I2SSDI</text>
<text x="54.8" y="90.9">AD6</text>
<text x="54.8" y="92.5">AD7</text>
<text x="200.4" y="90.9">GP6</text>
<text x="200.4" y="92.5">GP7</text>
<text x="45.2" y="97.3">GP18 GPE4 I2SSDO/I2SSDI</text>
<text x="45.2" y="98.9">GP17 GPE11 SPIMISO</text>
<text x="45.2" y="100.5">GP16 GPE12 SPIMOSI</text>
<text x="99.6" y="96.5">DP0</text>
<text x="99.6" y="98.1">DN1</text>
<text x="99.6" y="99.7">DP1</text>
<text x="200.4" y="98.9">GP12</text>
<text x="200.4" y="100.5">GP13</text>
<text x="200.4" y="97.3">GP11</text>
<text x="34.9" y="104.5">IRQ_LAN</text>
<text x="45.2" y="102.1">GP15 GPD14 nSS_SPI</text>
<text x="37.5" y="110.9">OM0</text>
<text x="37.5" y="109.3">DN0</text>
<text x="37.8" y="112.5">AIN1</text>
<text x="93.2" y="108.5">GP8</text>
<text x="94.8" y="113.3">AD0</text>
<text x="200.4" y="111.7">GP18</text>
<text x="200.4" y="113.3">GP19</text>
<text x="200.4" y="108.5">GP16</text>
<text x="200.4" y="110.1">GP17</text>
<text x="37.8" y="114.1">AIN0</text>
<text x="37.8" y="115.7">AIN2</text>
<text x="37.8" y="117.3">AIN3</text>
<text x="93.2" y="114.9">GP9</text>
<text x="94.8" y="116.5">AD1</text>
<text x="45.2" y="121.3">GP14</text>
<text x="93.2" y="126.1">GP10</text>
<text x="93.2" y="129.3">GP11</text>
<text x="93.2" y="134.1">GP12</text>
<text x="93.2" y="135.7">GP13</text>
</g>
<g font-size="1.4" fill="#004080">
<text x="202" y="13.5">AD[0..7]</text>
<text x="66.5" y="21.5">A1</text>
<text x="66.5" y="23.1">A2</text>
<text x="72.7" y="21.5">B1</text>
<text x="72.7" y="23.1">B2</text>
<text x="202" y="21.5">LCD_CS</text>
<text x="202" y="19.9">LCD_A0</text>
<text x="202" y="18.3">LCD_RST</text>
<text x="202" y="23.1">LCD_CLOCK</text>
<text x="215.6" y="23.1">5V</text>
<text x="66.5" y="24.7">A3</text>
<text x="66.5" y="26.3">A4</text>
<text x="66.5" y="27.9">A5</text>
<text x="66.5" y="29.5">A6</text>
<text x="72.7" y="24.7">B3</text>
<text x="72.7" y="26.3">B4</text>
<text x="72.7" y="27.9">B5</text>
<text x="72.7" y="29.5">B6</text>
<text x="202" y="27.9">KEYPAD_LATCH</text>
<text x="202" y="24.7">LCD_DATA</text>
<text x="202" y="29.5">LCD_BACKLIGHT</text>
<text x="214.2" y="24.7">GND</text>
<text x="214.4" y="26.3">3.3V</text>
<text x="66.5" y="31.1">A7</text>
<text x="66.5" y="32.7">A8</text>
<text x="66.5" y="34.3">A9</text>
<text x="66.5" y="35.9">A10</text>
<text x="71.9" y="35.9">B10</text>
<text x="72.7" y="31.1">B7</text>
<text x="72.7" y="32.7">B8</text>
<text x="72.7" y="34.3">B9</text>
<text x="66.5" y="37.5">A11</text>
<text x="66.5" y="39.1">A12</text>
<text x="66.5" y="40.7">A13</text>
<text x="71.9" y="37.5">B11</text>
<text x="71.9" y="39.1">B12</text>
<text x="71.9" y="40.7">B13</text>
<text x="66.5" y="42.3">A14</text>
<text x="66.5" y="43.9">A15</text>
<text x="66.5" y="45.5">A16</text>
<text x="66.5" y="47.1">A17</text>
<text x="71.9" y="42.3">B14</text>
<text x="71.9" y="43.9">B15</text>
<text x="71.9" y="45.5">B16</text>
<text x="71.9" y="47.1">B17</text>
<text x="189.8" y="42.3">NET_MINUS</text>
<text x="190.7" y="43.9">NET_PLUS</text>
<text x="191.2" y="45.5">NET_GND</text>
<text x="193.5" y="47.1">TXEN1</text>
<text x="66.5" y="48.7">A18</text>
<text x="66.5" y="50.3">A19</text>
<text x="66.5" y="51.9">A20</text>
<text x="66.5" y="53.5">A21</text>
<text x="71.9" y="48.7">B18</text>
<text x="71.9" y="50.3">B19</text>
<text x="71.9" y="51.9">B20</text>
<text x="71.9" y="53.5">B21</text>
<text x="189.6" y="50.3">UART0_RXD</text>
<text x="189.6" y="51.9">UART1_RXD</text>
<text x="189.7" y="53.5">UART0_TXD</text>
<text x="193.5" y="48.7">TXEN2</text>
<text x="66.5" y="55.1">A22</text>
<text x="66.5" y="56.7">A23</text>
<text x="66.5" y="58.3">A24</text>
<text x="66.5" y="59.9">A25</text>
<text x="71.9" y="55.1">B22</text>
<text x="71.9" y="56.7">B23</text>
<text x="71.9" y="58.3">B24</text>
<text x="71.9" y="59.9">B25</text>
<text x="189.5" y="54.1" transform="rotate(-90 189.5 54.1)">NET2_MINUS</text>
<text x="189.7" y="55.1">UART1_TXD</text>
<text x="191.2" y="54.1" transform="rotate(-90 191.2 54.1)">NET2_PLUS</text>
<text x="192.7" y="54.1" transform="rotate(-90 192.7 54.1)">NET2_GND</text>
<text x="194.3" y="54.1" transform="rotate(-90 194.3 54.1)">GND</text>
<text x="196" y="54.1" transform="rotate(-90 196 54.1)">5V</text>
<text x="66.5" y="61.5">A26</text>
<text x="66.5" y="63.1">A27</text>
<text x="66.5" y="64.7">A28</text>
<text x="71.9" y="61.5">B26</text>
<text x="71.9" y="63.1">B27</text>
<text x="71.9" y="64.7">B28</text>
<text x="66.5" y="66.3">A29</text>
<text x="66.5" y="67.9">A30</text>
<text x="66.5" y="71.1">A31</text>
<text x="71.9" y="66.3">B29</text>
<text x="71.9" y="67.9">B30</text>
<text x="71.9" y="71.1">B31</text>
<text x="66.5" y="72.7">A32</text>
<text x="66.5" y="74.3">A33</text>
<text x="66.5" y="75.9">A34</text>
<text x="66.5" y="77.5">A35</text>
<text x="71.9" y="72.7">B32</text>
<text x="71.9" y="74.3">B33</text>
<text x="71.9" y="75.9">B34</text>
<text x="71.9" y="77.5">B35</text>
<text x="66.5" y="79.1">A36</text>
<text x="66.5" y="80.7">A37</text>
<text x="66.5" y="82.3">A38</text>
<text x="66.5" y="83.9">A39</text>
<text x="71.9" y="79.1">B36</text>
<text x="71.9" y="80.7">B37</text>
<text x="71.9" y="82.3">B38</text>
<text x="71.9" y="83.9">B39</text>
<text x="66.5" y="85.5">A40</text>
<text x="66.5" y="87.1">A41</text>
<text x="66.5" y="88.7">A42</text>
<text x="71.9" y="85.5">B40</text>
<text x="71.9" y="87.1">B41</text>
<text x="71.9" y="88.7">B42</text>
<text x="66.5" y="90.3">A43</text>
<text x="66.5" y="91.9">A44</text>
<text x="66.5" y="93.5">A45</text>
<text x="66.5" y="95.1">A46</text>
<text x="71.9" y="90.3">B43</text>
<text x="71.9" y="91.9">B44</text>
<text x="71.9" y="93.5">B45</text>
<text x="71.9" y="95.1">B46</text>
<text x="66.5" y="96.7">A47</text>
<text x="66.5" y="98.3">A48</text>
<text x="66.5" y="99.9">A49</text>
<text x="66.5" y="101.5">A50</text>
<text x="71.9" y="96.7">B47</text>
<text x="71.9" y="98.3">B48</text>
<text x="71.9" y="99.9">B49</text>
<text x="71.9" y="101.5">B50</text>
<text x="66.5" y="103.1">A51</text>
<text x="66.5" y="104.7">A52</text>
<text x="66.5" y="106.3">A53</text>
<text x="66.5" y="107.9">A54</text>
<text x="71.9" y="103.1">B51</text>
<text x="71.9" y="104.7">B52</text>
<text x="71.9" y="106.3">B53</text>
<text x="71.9" y="107.9">B54</text>
<text x="66.5" y="109.5">A55</text>
<text x="66.5" y="111.1">A56</text>
<text x="66.5" y="112.7">A57</text>
<text x="71.9" y="109.5">B55</text>
<text x="71.9" y="111.1">B56</text>
<text x="71.9" y="112.7">B57</text>
<text x="66.5" y="114.3">A58</text>
<text x="66.5" y="115.9">A59</text>
<text x="66.5" y="117.5">A60</text>
<text x="66.5" y="119.1">A61</text>
<text x="71.9" y="114.3">B58</text>
<text x="71.9" y="115.9">B59</text>
<text x="71.9" y="117.5">B60</text>
<text x="71.9" y="119.1">B61</text>
<text x="66.5" y="120.7">A62</text>
<text x="66.5" y="122.3">A63</text>
<text x="66.5" y="123.9">A64</text>
<text x="66.5" y="125.5">A65</text>
<text x="71.9" y="120.7">B62</text>
<text x="71.9" y="122.3">B63</text>
<text x="71.9" y="123.9">B64</text>
<text x="71.9" y="125.5">B65</text>
<text x="66.5" y="127.1">A66</text>
<text x="66.5" y="128.7">A67</text>
<text x="66.5" y="130.3">A68</text>
<text x="66.5" y="131.9">A69</text>
<text x="71.9" y="127.1">B66</text>
<text x="71.9" y="128.7">B67</text>
<text x="71.9" y="130.3">B68</text>
<text x="71.9" y="131.9">B69</text>
<text x="66.5" y="133.5">A70</text>
<text x="66.5" y="135.1">A71</text>
<text x="66.5" y="136.7">A72</text>
<text x="71.9" y="133.5">B70</text>
<text x="71.9" y="135.1">B71</text>
<text x="71.9" y="136.7">B72</text>
</g>
<g font-size="1.4" fill="#000080">
<text x="66.8" y="18.3">U18</text>
<text x="203.3" y="31.7">KEYPADDISPLAY</text>
<text x="187.3" y="36.5">SERIALPORT</text>
<text x="105.7" y="122.6">J11C2x6 HDR</text>
<text x="44.8" y="137">2x6 HDR</text>
<text x="44.8" y="138.6">J11A</text>
<text x="44.8" y="141.8">J11B</text>
<text x="44.8" y="140.2">2x6 HDR</text>
<text x="60.9" y="139.7">D41</text>
<text x="66.9" y="141.2">CON144</text>
<text x="60.9" y="146.3">1N4148</text>
<text x="69.8" y="145.3">C29</text>
<text x="69.8" y="147.2">FS0H474Z</text>
</g>
<g font-size="1.1">
<text x="16.6" y="1.2">8</text>
<text x="46.6" y="1.2">7</text>
<text x="76.6" y="1.2">6</text>
<text x="106.6" y="1.2">5</text>
<text x="136.6" y="1.2">4</text>
<text x="166.6" y="1.2">3</text>
<text x="196.7" y="1.2">2</text>
<text x="226.6" y="1.2">1</text>
<text x=".4" y="21.6">D</text>
<text x="242.1" y="21.6">D</text>
<text x=".4" y="59.6">C</text>
<text x="242.1" y="59.6">C</text>
<text x=".4" y="97.6">B</text>
<text x="242.1" y="97.6">B</text>
<text x=".4" y="135.6">A</text>
<text x="242.1" y="135.6">A</text>
<text x="16.6" y="154.8">8</text>
<text x="46.6" y="154.8">7</text>
<text x="76.6" y="154.8">6</text>
<text x="106.6" y="154.8">5</text>
<text x="136.6" y="154.8">4</text>
<text x="166.6" y="154.8">3</text>
<text x="196.7" y="154.8">2</text>
<text x="226.6" y="154.8">1</text>
</g>
</svg>
